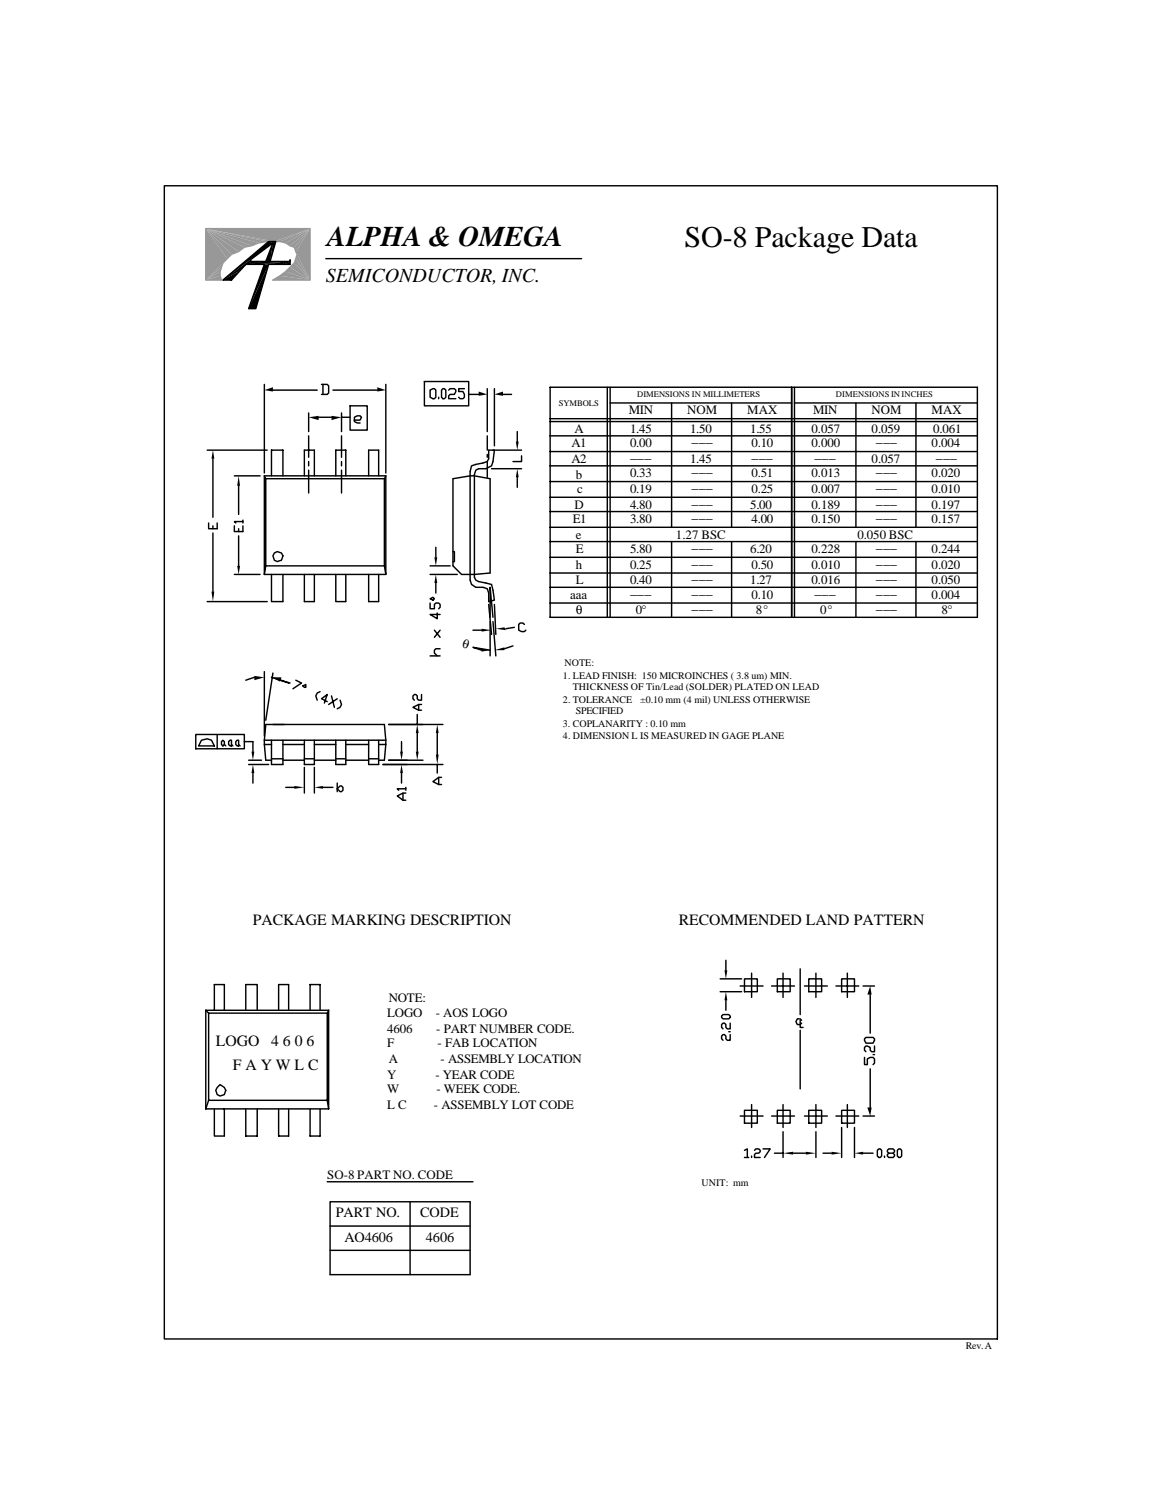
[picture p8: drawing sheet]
<svg xmlns="http://www.w3.org/2000/svg" width="216mm" height="279mm" viewBox="0 0 216 279" stroke-linecap="round" stroke-linejoin="round" font-family="sans-serif">
<g fill="none" stroke="#000" stroke-width=".26">
<path d="M30.4 34.4h154.3v213.5h-154.3zM60.3 47.9h47.4M48.9 71.2v16.4M50.5 72.2h8.2M57.1 76.5v3.4M59 77.3h2.4M59.5 71.2h1.1l.3 .2v1.4l-.3 .2h-1.1M59.8 71.2v1.8M61.6 72.2h8.2M63.2 76.5v3.4M63.2 77.3h1.6M64.8 75.1h3.2v4.5h-3.2z"/>
<path d="M65.6 77.8h1.1l.2-.5-.2-.3h-.6l-.5 .3v.8l.5 .2h.6M71.4 71.2v16.4M78.6 70.6h8.2v4.5h-8.2zM79.6 72.2l.6-.2h.2l.3 .2v1.4l-.3 .2-.8-.2zM81.2 73.6v.2M81.8 72.2l.2-.2h.3l.2 .2v1.4l-.2 .2h-.3l-.2-.2zM83.1 72.2l.2-.2h.8l.3 .2-.3 .8h-.8l-.2 .3v.5h1.3M86 72h-1.1v.5h.8l.3 .5v.6l-.3 .2h-.5l-.3-.2M86.8 73h1.8M90.2 72v7.9M91.5 72v10.5M93.1 73h1.6"/>
<path d="M95.8 79.9v1.9M101.9 71.7h79.1v42.6h-79.1zM101.9 77.5h79.1M101.9 78.1h79.1M112.4 71.7v42.6M113 71.7v42.6M113 74.6h33.6M124.4 74.6v23M135.5 74.6v23M147.1 71.7v42.6M147.1 74.6h33.9M158.5 74.6v23"/>
<path d="M169.6 74.6v23M38.4 83.3h11.1M38.6 96.8v1.1h1.6v-1.1M39.4 84.9v10.9M39.4 97.4v.5M39.4 98.7v10.8M43.4 97.4v1h1.6v-1M43.4 88.1h4.8M44.2 90v5.2M44.2 97.9v.5M44.2 99.2v5.6M45 96.6h-1.6l.3 .2"/>
<path d="M45 96.3v.5M48.9 88.1v18.3M48.9 88.1h22.5M48.9 88.1l.3 .5M49.2 88.6h22M49.2 88.6v16.2M50.3 88.1v-4.8h2.1v4.8M56.4 88.1v-4.8h1.8v4.8M57.1 80.7v4M57.1 85.5v.8M57.1 87v4.3M62.2 88.1v-4.8h1.8v4.8"/>
<path d="M63.2 80.7v4M63.2 85.5v.8M63.2 87v4.3M68.3 88.1v-4.8h1.8v4.8M71.2 88.6v16.2M71.4 88.1v18.3l-.2-1.6M71.4 88.1l-.2 .5M83.9 88.6l3.1-.5h.8l3 .5v17.5l-3 .3h-2.3l-1.6-1.6zM87.3 86.3l2.9-.8 .3-.6v-1.6h1l-.2 2.2-.3 .8-1 .5h-1.4l-.5 .2-.3 .8v19.1l.3 .5 .5 .3 2.4 .5 .5 2.9-1 .3v-1.6l-.3-.8-.8-.3h-1.3l-.8-.5-.3-.8v-20.1zM90.2 80.7v2.6M90.2 84.1v.6M90.2 85.5v2.9"/>
<path d="M91 86.8h5.6M91.3 83.3h5.3M95.8 88.4v1.8M96.6 84.4v1.1h-1.6M101.9 83.6h79.1M101.9 86.3h79.1M101.9 89.2h79.1M101.9 92.1h79.1M101.9 94.7h79.1M101.9 97.6h79.1M101.9 80.7h79.1M38.4 111.4h11.1"/>
<path d="M43.4 106.4h4.8M48.9 106.4h22.5M49.2 104.8h22M49.2 104.8l-.3 1.6M50.3 106.4v5h2.1v-5M50.8 102.4l.5-.3 .8 .3 .3 .5-.3 .8-.8 .3-.5-.3-.3-.8zM56.4 106.4v5h1.8v-5M62.2 106.4v5h1.8v-5M68.3 106.4v5h1.8v-5M79.6 111.7v1h.8v-.8l.3-.2h.5l.3 .2v.5l-.3 .3M79.6 110.9l.6-.3 .2 .3-.2 .2zM79.6 104.8h3.7"/>
<path d="M79.6 106.4h5.1M80.4 116.7l1.1 1.3M80.7 101.3v1.9M80.7 107.9v1.9M81 113.5v1.1l-1.4-.8h1.9M81.5 116.7l-1.1 1.3M83.9 102.1h.2v1.9h-.2M87.6 116.7h1.6M90.5 111.9l.5 5.6M90.8 114.3v-5.6l.5 5.6M90.8 115.1v6.3M91.3 115.1l.5 6.3"/>
<path d="M91.5 111.9l.3 5.6M95 119.6l-1.6 .5M95.2 116.2l-1.5 .2M97.1 115.6l-.3-.2h-.5l-.3 .2v1.1l.6 .2h.5l.3-.2M101.9 100.3h79.1M101.9 103.2h79.1M101.9 106.1h79.1M101.9 108.7h79.1M101.9 111.7h79.1M124.4 100.3v14M135.5 100.3v14M146.6 114.3v-42.6v42.6"/>
<path d="M158.5 100.3v14M169.6 100.3v14M36.2 136h9v2.6h-9zM37.3 137.1l1.1-.3 .8 .3 .5 1h-2.9zM40.2 136v2.6M41 137.3l.3-.2 .2 .2v.5l-.2 .3-.3-.3zM41.5 137.8l.3 .3M42.6 137.1h.3v1h-.3l-.3-.3v-.5zM42.9 137.8l.2 .3M43.9 137.1h.3v1h-.3l-.2-.3v-.5zM44.2 137.8l.2 .3M45.2 137.3h1.6v1.9"/>
<path d="M47.1 125.4l-1.6 .5M48.9 137.1v.7h1.4M48.9 124.4v11.9M48.9 137.1l.3-3h22l.2 3M48.9 137.1h22.5M48.9 137.8l.3 3h1.1M50.3 137.1v4.5h2.1v-4.5M50.3 125.4l3.4 1.1M50.5 124.6l-1.3 8.7M51.9 125.9l1.5 .6M52.4 137.8h4M54.8 125.9l1 .6-1.6 1"/>
<path d="M56.1 127l.5-.3v.6h-.2zM56.4 137.1v4.5h1.8v-4.5M58.2 137.8h4M59.3 128.1l-.6 .2-.2 .6 .2 .7M60.6 129.9l-1.1-.5 1.1-.8-.5 1.6M61.4 128.9l.5 2.1M62.2 137.1v4.5h1.8v-4.5M62.4 129.4l-1.5 1M63 129.6l.2 .8-.2 .6-.6 .2M64 137.8h4.3M68.3 137.1v4.5h1.8v-4.5M71.4 137.1v.7h-1.3"/>
<path d="M71.4 137.8l-.2 3h-1.1M72 134.1h10M74.3 137.3v1.9M77.3 132.3v1.8M77.3 135.7v3.5M77.5 130.4v1.1M78.1 130.4h-.6l-1 .6 1 .5h.6M78.1 128.6v1h-.6l-.2-.2v-.5l-.3-.3h-.3l-.2 .3v.5l.2 .2M79.6 121.4h1.9M81 135.7v4M81.5 120.1h-.8l-.3 .3v.5l.6 .5M89.2 120.4l-1.6-.5 3.2 .5"/>
<path d="M46 141.6h3.7M46 140.8h2.4M46.8 143.1v1.9M50.3 140.5h2.1M52.4 140.8h4M52.9 145.8h1.6M56.4 140.5h1.8M56.4 142.1v4.7M58.2 142.1v4.7M58.2 140.8h4M59.8 145.8h1.8M62.2 140.5h1.8"/>
<path d="M62.4 146l.6-.5h.2l.3 .3v.5l-.3 .3h-.2zM62.4 145v1.6M64 140.8h4.3M68.3 140.5h1.8M70.9 141.6h11.1M72 140.8h6.3M74.3 143.1v1.9M74.6 146.8v1.4M75.1 146.8h-.5l-1 .6 1 .8h.5M75.1 146h-1.5l.2 .3M75.1 145.8v.5M81 141.6v1.5"/>
<path d="M81.2 143.9v1.4M81.8 143.9h-.6l-1 .8 1 .6h.6M134.4 177.8v1.9M148.2 179.4v8.5M38.1 187.1v18.2M38.1 187.1h22.8M38.1 187.1l.5 .5M38.6 187.6v16.1M38.6 187.6h22M39.7 187.1v-4.8h1.8v4.8M45.5 187.1v-4.8h2.1v4.8M51.6 187.1v-4.8h1.8v4.8"/>
<path d="M57.4 187.1v-4.8h1.9v4.8M60.6 187.6v16.1M60.9 187.1v18.2M60.9 187.1l-.3 .5M133.3 181.2h4M133.3 183.6h4M133.6 188.1l.3-.2h1l.3 .2v.3l-.3 .2h-1l-.3-.2zM134.4 185.2v1.9M134.9 191h.3M135.2 191.6v1h-.5l-.3-.2v-.6l-.3-.2h-.2l-.3 .2v.6l.3 .2M135.2 189.4v1.1h-.5l-.3-.3v-.5l-.3-.3h-.2l-.3 .3v.5l.3 .3M137.1 182.6h4.2"/>
<path d="M137.8 181.2h2.4v2.4h-2.4zM139.2 180.2v4.5M142.9 182.6h4.2M143.9 181.2h2.4v2.4h-2.4zM145 180.2v4.5M148.2 188.9v1.3h.5M148.2 190.8v10.8M148.4 188.9l-.2-.3h-.6l-.2 .6 .2 .5h.6l.2-.3M149 182.6h4.2M149.8 181.2h2.3v2.4h-2.3zM151.1 180.2v4.5M154.8 182.6h4.2"/>
<path d="M155.8 181.2h2.4v2.4h-2.4zM156.9 180.2v4.5M159.8 182.6h2.1M160.1 195.8v1.3h.5v-1l.5-.3h.6l.2 .3v.7l-.2 .3M160.1 192.4l.2-.3h1.4l.2 .3v.2l-.2 .5h-1.4zM161.1 184.1v7.2M161.1 197.9v7.2M161.7 195.3h.2M161.9 193.7v1h-.5l-.3-.2v-.6l-.5-.2h-.3l-.2 .2v.6l.2 .2M38.1 205.3h22.8M38.6 203.7h22M38.6 203.7l-.5 1.6"/>
<path d="M39.7 205.3v5h1.8v-5M40.7 200.8l.8 .5 .3 .6-.3 .8-.8 .2-.5-.2-.2-.8 .2-.6zM45.5 205.3v5h2.1v-5M51.6 205.3v5h1.8v-5M57.4 205.3v5h1.9v-5M60.6 203.7l.3 1.6M60.6 218.8h27M137.1 206.6h4.2M137.8 213l.6-.3v1.6M137.8 205.6h2.4v2.4h-2.4zM137.8 214.3h.8M139.2 204.5v4.3"/>
<path d="M139.2 214v.3M139.7 213l.3-.3h.5l.3 .3v.3l-.3 .2h-.5l-.3 .3v.5h1.1M141.3 212.7h1.3l-1 1.6M142.9 206.6h4.2M143.4 213.5h1.6M143.9 205.6h2.4v2.4h-2.4zM145 204.5v4.3M145 209.5v4.8M146.8 213.5h2.4M149 206.6h4.2M149.8 205.6h2.3v2.4h-2.3zM151.1 204.5v4.3"/>
<path d="M151.1 209.5v4.8M152.4 213.5h1.6M154.8 206.6h4.2M155.8 205.6h2.4v2.4h-2.4zM155.8 208.8v5.5M156.9 204.5v4.3M158.2 208.8v5.5M159.8 213.5h1.9M159.8 206.6h2.1M162.7 212.7h.3l.2 .3v1l-.2 .3h-.3l-.2-.3v-1zM163.8 214v.3M164.6 213.5l-.3-.2v-.3l.3-.3h.8l.2 .3v.3l-.2 .2h-.8l-.3 .3v.2l.3 .3h.8l.2-.3v-.2l-.2-.3"/>
<path d="M166.4 212.7h.3l.3 .3v1l-.3 .3h-.3l-.2-.3v-1z"/>
</g>
<g fill="#000">
<path d="M48.9 72.2l1.6-.5v.8zM57.1 77.3l1.9-.3v.8zM61.4 77l1.8 .3-1.8 .5zM69.8 71.7l1.6 .5-1.6 .3zM88.6 72.5l1.6 .5-1.6 .3zM91.5 73l1.6-.5v.8zM39.4 83.3l.3 1.6h-.5zM44.2 88.1l.2 1.9h-.5zM95.8 86.8l.2 1.6h-.5zM95.5 81.8h.5l-.2 1.5zM39.2 109.5h.5l-.3 1.9zM43.9 104.8h.5l-.2 1.6z"/>
<path d="M80.4 103.2h.6l-.3 1.6zM80.7 106.4l.3 1.5h-.6zM89.2 116.4l1.8 .3-1.8 .2zM91.8 116.4l1.6-.2 .3 .5zM46.6 139.2h.5l-.3 1.6zM47.1 125.1l1.8 .3-1.8 .5zM50.3 125.4h1.8l-.2 .8zM74.1 139.2h.5l-.3 1.6zM77 139.2h.5l-.2 1.6zM77.3 134.1l.2 1.6h-.5zM81 134.1l.2 1.6h-.5zM80.7 139.7h.5l-.2 1.9z"/>
<path d="M89.2 120.1l1.6 .3-1.6 .3zM91.5 120.4l1.9-.5v.5zM46.8 141.6l.3 1.5h-.5zM54.5 145.5l1.9 .3-1.9 .2zM58.2 145.8l1.6-.3v.5zM74.3 141.6l.3 1.5h-.5zM134.1 179.7h.6l-.3 1.5zM134.4 183.6l.3 1.6h-.6zM161.1 182.6l.3 1.5h-.8zM145 213.5l1.8-.2v.5zM149.2 213.3l1.9 .2-1.9 .3zM154 213.3l1.8 .2-1.8 .3z"/>
<path d="M158.2 213.5l1.6-.2v.5zM160.6 205.1h.8l-.3 1.5z"/>
</g>
<path d="M38.1 42.3h19.3v9.6h-6.9l2.4-1.6 1.6-1.6 .5-1.6-.5-1.3-.8-.3-.8-.5a9.5 9.5 0 0 0-6.3 .5l-1.4 .3-1 .8-1.3 .5-1.6 1.6-.6 1.6v.8l.3 .8h-2.9z" fill="none" stroke="#989898" stroke-width=".26"/>
<g fill="#989898">
<path d="M50.5 51.9l1.4-.8 5.5 .8z"/>
<path d="M38.1 51.9l2.6-.8 .3 .8z"/>
<path d="M51.9 51.1l1-.8 4.5 1.6z"/>
<path d="M38.1 51.9l2.6-1.6v.8z"/>
<path d="M53.7 49.5l3.7 2.4-4.5-1.6z"/>
<path d="M38.1 51.9l2.9-2.4-.3 .8z"/>
<path d="M53.7 49.5l.8-.8 2.9 3.2z"/>
<path d="M38.1 51.9l3.2-3.2-.3 .8z"/>
<path d="M54.8 47.9l2.6 4-2.9-3.2z"/>
<path d="M42.1 47.9l-4 4z"/>
<path d="M55 47.1l2.4 4.8-2.6-4z"/>
<path d="M54.8 46.6l2.6 5.3z"/>
<path d="M38.1 42.3l12.7 2.4h-1.3z"/>
<path d="M38.1 42.3l11.4 2.4-1.6 .3z"/>
<path d="M38.1 42.3l9.8 2.7-1.3 .5z"/>
<path d="M38.1 42.3l8.5 3.2-1.4 .3z"/>
<path d="M38.1 42.3l7.1 3.5-1 .8z"/>
<path d="M38.1 42.3l6.1 4.3-1.3 .5z"/>
<path d="M38.1 42.3l4.8 4.8-.8 .8z"/>
<path d="M38.1 42.3l4 5.6-4 4z"/>
<path d="M38.1 42.3h19.3l-6.6 2.4z"/>
<path d="M50.8 44.7l6.6-2.4-5.5 2.4z"/>
<path d="M51.9 44.7l5.5-2.4-4.5 2.7z"/>
<path d="M52.9 45l4.5-2.7-3.7 3.2z"/>
<path d="M53.7 45.5l3.7-3.2-2.9 3.5z"/>
<path d="M57.4 42.3l-2.6 4.3-.3-.8z"/>
<path d="M57.4 42.3v9.6l-2.6-5.3z"/>
</g>
<path d="M41.3 51.9l8.4-7.2h1.4l-1.1 3.7h3.7v-.2v.7h-4l-2.3 8.3h-1.4l2.9-8.3h-3.4l-2.6 3zM46.3 48.2l4.2-3.2-1.3 3.4h-2.6zM47.6 48.4l-2.1 .5M50 48.4l-3.2 .5M52.7 48.9v-.5l1 .5M61.1 222.5h25.9v13.5h-25.9zM61.1 231.5h25.9M61.1 227h25.9M75.9 222.5v13.5" fill="none" stroke="#000" stroke-width=".26"/>
<g fill="#000">
<path d="M41.3 51.9l2.9-1.6-1.3 1.6zM41.3 51.9l4.2-3-1.3 1.4zM46 48.9l1.9-.5h1.3zM41.3 51.9l5-3.7 .3 .2zM45.5 48.9l1.1-.5h.2zM41.3 51.9l4.2-3 1.1-.5zM45.5 48.9l1.6-.5zM47.1 48.9l2.9-.5h2.7zM45.5 48.9l1.6-.5h.5zM45.5 48.9l2.4-.5zM45.8 48.9l2.1-.5zM41.3 51.9l7.1-5.3z"/>
<path d="M48.9 48.9h.8l-3.7 8.3zM46 48.9l3.2-.5h.8zM49.7 48.9l-2.3 8.3h-1.4zM41.3 51.9l8.4-7.2 .8 .3zM46.8 48.9l3.2-.5zM46.3 48.9l3.7-.5zM46 48.9l4-.5zM41.3 51.9l9.2-6.9zM50.5 45l-.5 3.4h-.8zM49.7 44.7h1.4l-.6 .3zM50.5 45l.6-.3-1.1 3.7zM47.1 48.9l5.6-.5-3.8 .5z"/>
<path d="M48.9 48.9l3.8-.5-3 .5zM49.7 48.9l3-.5-.3 .5zM52.7 48.4v.5h-.3zM52.7 48.4l.2 .5h-.2zM52.7 48.4l.5 .5h-.3zM52.7 48.4l.7 .5h-.2zM52.7 48.4l1 .5h-.3zM52.7 48.4h.2l.8 .5zM52.9 48.4h.3l.5 .5zM53.2 48.4h.2l.3 .5zM53.4 48.4h.3v.5zM53.7 48.2v.7z"/>
</g>
<text font-size="5.6" x="126.7" y="45.8">SO-8 Package Data</text>
<text font-size="5.3" x="60.6" y="45.5">ALPHA &amp; OMEGA</text>
<text font-size="3.7" x="60.3" y="52.1">SEMICONDUCTOR, INC.</text>
<g font-size="2.9">
<text x="46.8" y="171.2">PACKAGE MARKING DESCRIPTION</text>
<text x="125.7" y="171.2">RECOMMENDED LAND PATTERN</text>
<text x="40" y="193.7">LOGO</text>
<text x="50.2" y="193.7">4 6 0 6</text>
<text x="43.1" y="198.2">F A Y W L C</text>
</g>
<g font-size="2.6">
<text x="62.2" y="225.4">PART NO.</text>
<text x="77.8" y="225.4">CODE</text>
<text x="63.8" y="229.9">AO4606</text>
<text x="78.8" y="229.9">4606</text>
</g>
<g font-size="2.4">
<text x="116.4" y="76.7">MIN</text>
<text x="127.3" y="76.7">NOM</text>
<text x="138.4" y="76.7">MAX</text>
<text x="150.5" y="76.7">MIN</text>
<text x="161.4" y="76.7">NOM</text>
<text x="172.5" y="76.7">MAX</text>
<text x="105.8" y="82.8">A1</text>
<text x="106.4" y="80.2">A</text>
<text x="116.7" y="80.2">1.45</text>
<text x="116.7" y="82.8">0.00</text>
<text x="127.8" y="80.2">1.50</text>
<text x="128.1" y="82.8">−−−</text>
<text x="138.9" y="80.2">1.55</text>
<text x="139.2" y="82.8">0.10</text>
<text x="150.3" y="80.2">0.057</text>
<text x="150.3" y="82.8">0.000</text>
<text x="161.4" y="80.2">0.059</text>
<text x="162.2" y="82.8">−−−</text>
<text x="172.5" y="82.8">0.004</text>
<text x="172.8" y="80.2">0.061</text>
<text x="105.8" y="85.7">A2</text>
<text x="106.6" y="88.6">b</text>
<text x="116.7" y="88.4">0.33</text>
<text x="116.7" y="85.7">−−−</text>
<text x="127.8" y="85.7">1.45</text>
<text x="128.1" y="88.4">−−−</text>
<text x="139.2" y="88.4">0.51</text>
<text x="139.2" y="85.7">−−−</text>
<text x="150.3" y="88.4">0.013</text>
<text x="150.8" y="85.7">−−−</text>
<text x="161.4" y="85.7">0.057</text>
<text x="162.2" y="88.4">−−−</text>
<text x="172.5" y="88.4">0.020</text>
<text x="173.3" y="85.7">−−−</text>
<text x="106.4" y="94.2">D</text>
<text x="106.9" y="91.3">c</text>
<text x="116.7" y="91.3">0.19</text>
<text x="116.7" y="94.2">4.80</text>
<text x="128.1" y="91.3">−−−</text>
<text x="128.1" y="94.2">−−−</text>
<text x="138.9" y="94.2">5.00</text>
<text x="139.2" y="91.3">0.25</text>
<text x="150.3" y="91.3">0.007</text>
<text x="150.3" y="94.2">0.189</text>
<text x="162.2" y="91.3">−−−</text>
<text x="162.2" y="94.2">−−−</text>
<text x="172.5" y="91.3">0.010</text>
<text x="172.5" y="94.2">0.197</text>
<text x="106.1" y="96.8">E1</text>
<text x="106.6" y="99.7">e</text>
<text x="116.7" y="96.8">3.80</text>
<text x="125.1" y="99.7">1.27 BSC</text>
<text x="128.1" y="96.8">−−−</text>
<text x="139.2" y="96.8">4.00</text>
<text x="150.3" y="96.8">0.150</text>
<text x="158.7" y="99.7">0.050 BSC</text>
<text x="162.2" y="96.8">−−−</text>
<text x="172.5" y="96.8">0.157</text>
<text x="106.6" y="102.4">E</text>
<text x="106.6" y="105.3">h</text>
<text x="116.7" y="102.4">5.80</text>
<text x="116.7" y="105.3">0.25</text>
<text x="128.1" y="102.4">−−−</text>
<text x="128.1" y="105.3">−−−</text>
<text x="138.9" y="102.4">6.20</text>
<text x="139.2" y="105.3">0.50</text>
<text x="150.3" y="102.4">0.228</text>
<text x="150.3" y="105.3">0.010</text>
<text x="162.2" y="102.4">−−−</text>
<text x="162.2" y="105.3">−−−</text>
<text x="172.5" y="102.4">0.244</text>
<text x="172.5" y="105.3">0.020</text>
<text x="105.6" y="110.9">aaa</text>
<text x="106.6" y="113.8">θ</text>
<text x="106.6" y="108.2">L</text>
<text x="116.7" y="108.2">0.40</text>
<text x="116.7" y="110.9">−−−</text>
<text x="117.7" y="113.8">0°</text>
<text x="128.1" y="113.8">−−−</text>
<text x="128.1" y="108.2">−−−</text>
<text x="128.1" y="110.9">−−−</text>
<text x="138.9" y="108.2">1.27</text>
<text x="139.2" y="110.9">0.10</text>
<text x="140" y="113.8">8°</text>
<text x="150.3" y="108.2">0.016</text>
<text x="150.8" y="110.9">−−−</text>
<text x="151.9" y="113.8">0°</text>
<text x="162.2" y="113.8">−−−</text>
<text x="162.2" y="108.2">−−−</text>
<text x="162.2" y="110.9">−−−</text>
<text x="172.5" y="108.2">0.050</text>
<text x="172.5" y="110.9">0.004</text>
<text x="174.4" y="113.8">8°</text>
<text x="85.5" y="119.9" transform="rotate(17 85.5 119.9)">θ</text>
<text x="72" y="185.5">NOTE:</text>
<text x="71.7" y="188.4">LOGO</text>
<text x="71.7" y="191.3">4606</text>
<text x="80.7" y="188.4">- AOS LOGO</text>
<text x="80.8" y="191.3">- PART NUMBER CODE.</text>
<text x="71.7" y="193.9">F</text>
<text x="72" y="196.8">A</text>
<text x="81" y="193.9">- FAB LOCATION</text>
<text x="81.6" y="196.8">- ASSEMBLY LOCATION</text>
<text x="71.7" y="199.8">Y</text>
<text x="71.7" y="202.4">W</text>
<text x="80.6" y="199.8">- YEAR CODE</text>
<text x="80.8" y="202.4">- WEEK CODE.</text>
<text x="71.7" y="205.3">L C</text>
<text x="80.4" y="205.3">- ASSEMBLY LOT CODE</text>
<text x="60.6" y="218.3">SO-8 PART NO. CODE</text>
</g>
<g font-size="1.9">
<text x="104.2" y="125.7">1. LEAD FINISH: 150 MICROINCHES ( 3.8 um) MIN.</text>
<text x="104.5" y="123.3">NOTE:</text>
<text x="104.2" y="130.2">2. TOLERANCE</text>
<text x="106" y="127.8">THICKNESS OF Tin/Lead (SOLDER) PLATED ON LEAD</text>
<text x="118.5" y="130.2">±0.10 mm (4 mil) UNLESS OTHERWISE</text>
<text x="104.2" y="134.7">3. COPLANARITY : 0.10 mm</text>
<text x="104.2" y="136.8">4. DIMENSION L IS MEASURED IN GAGE PLANE</text>
<text x="106.6" y="132.3">SPECIFIED</text>
<text x="129.9" y="219.6">UNIT: mm</text>
<text x="178.9" y="249.8">Rev. A</text>
</g>
<g font-size="1.6">
<text x="103.5" y="75.1">SYMBOLS</text>
<text x="118" y="73.6">DIMENSIONS IN MILLIMETERS</text>
<text x="154.8" y="73.6">DIMENSIONS IN INCHES</text>
</g>
</svg>
